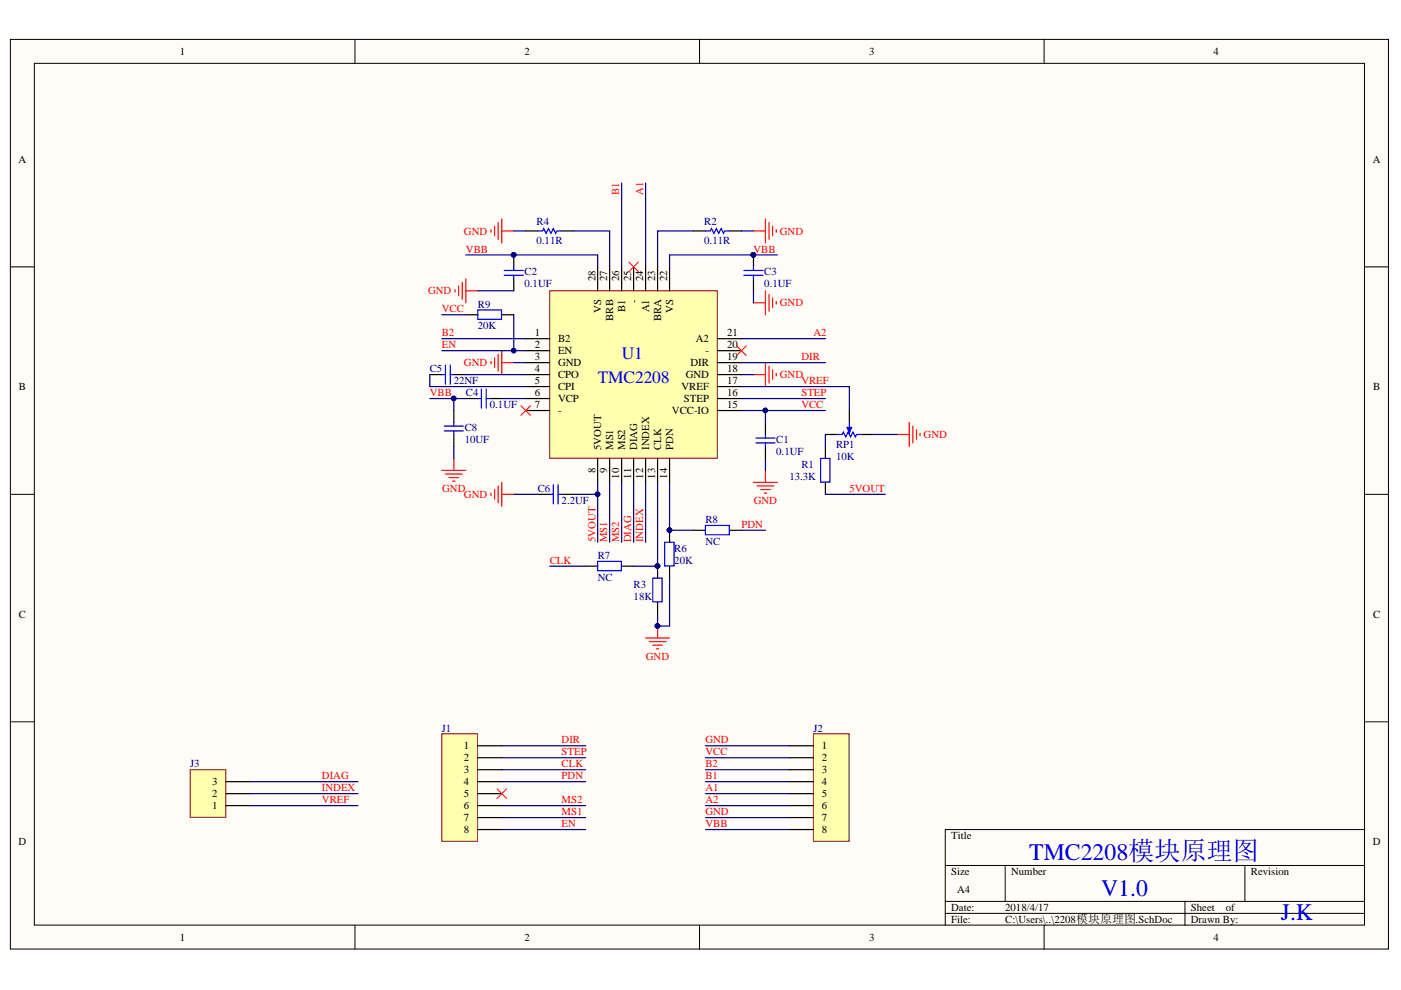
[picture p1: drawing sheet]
<svg xmlns="http://www.w3.org/2000/svg" width="297mm" height="210mm" viewBox="0 0 297 210" stroke-linecap="round" stroke-linejoin="round" font-family="sans-serif">
<g fill="#fffcf8" stroke="#000" stroke-width=".21">
<path d="M2.2 8.4h292.2v192.8h-292.2z"/>
<path d="M7.3 13.4h282v182.7h-282z"/>
</g>
<g fill="none" stroke="#000" stroke-width=".21">
<path d="M75.3 8.4v5M148.3 8.4v5M221.4 8.4v5M2.2 56.6h5.1M289.3 56.6h5.1M2.2 104.8h5.1M289.3 104.8h5.1M2.2 153h5.1M289.3 153h5.1M289.3 175.9h-88.9v20.3M75.3 196.2v5.1M148.3 196.2v5.1"/>
<path d="M200.4 183.5h88.9M200.4 191.1h88.9M200.4 193.7h88.9M213.1 183.5v7.6M221.4 196.2v5.1M251.2 191.1v5.1M263.9 183.5v7.6"/>
</g>
<path d="M111.5 49h2.5M119.1 49h2.5M175 92.1h2.5M180.1 87v2.6M182.6 92.1h2.6" fill="none" stroke="#000" stroke-width=".25"/>
<path d="M114 49h1l.3-.5 .5 1 .5-1 .5 1 .5-1 .5 1 .3-.5h1M177.5 92.1h1.1l.2-.5 .5 1 .5-1 .5 1 .5-1 .5 1 .3-.5h1" fill="none" stroke="#00f" stroke-width=".25"/>
<path d="M179.6 90.6h1l-.5 1.3z" fill="#00f"/>
<path d="M179.6 90.6h1l-.5 1.3z" fill="none" stroke="#00f" stroke-width=".21"/>
<path d="M180.1 89.6v1" fill="none" stroke="#00f" stroke-width=".25"/>
<path d="M172.5 155.6h7.5v22.8h-7.5z" fill="#ffffb0" stroke="#800000" stroke-width=".21"/>
<path d="M167.4 158.1h5.1M167.4 160.7h5.1M167.4 163.2h5.1M167.4 165.7h5.1M167.4 168.3h5.1M167.4 170.8h5.1M167.4 173.3h5.1M167.4 175.9h5.1" fill="none" stroke="#000" stroke-width=".25"/>
<path d="M93.7 155.6h7.6v22.8h-7.6z" fill="#ffffb0" stroke="#800000" stroke-width=".21"/>
<path d="M147 49h2.6M154.7 49h2.5M101.3 158.1h5.1M101.3 160.7h5.1M101.3 163.2h5.1M101.3 165.7h5.1M101.3 168.3h5.1M101.3 170.8h5.1M101.3 173.3h5.1M101.3 175.9h5.1" fill="none" stroke="#000" stroke-width=".25"/>
<g fill="none" stroke="#000080" stroke-width=".25">
<path d="M136.9 38.8v17.8M147 49h-7.6v7.6M157.2 49h2.5M93.7 71.8h17.8M162.3 97.2v2.5M136.9 102.3v12.7M142 102.3v10.1h5M142 122.6v10.1h-2.6M106.4 158.1h17.8M149.6 158.1h17.8M106.4 160.7h17.8M106.4 170.8h17.8"/>
<path d="M106.4 163.2h17.8M106.4 165.7h17.8M106.4 173.3h17.8M106.4 175.9h17.8M149.6 160.7h17.8M149.6 170.8h17.8M149.6 163.2h17.8M149.6 165.7h17.8M149.6 173.3h17.8M149.6 175.9h17.8M149.6 168.3h17.8"/>
</g>
<g fill="#000080" stroke="#000080" stroke-width=".21">
<circle cx="141.9" cy="112.4" r=".48"/>
<circle cx="139.4" cy="132.7" r=".48"/>
<circle cx="159.7" cy="54" r=".48"/>
</g>
<g fill="none" stroke="#f00" stroke-width=".25">
<path d="M104.1 48.7v.5M104.9 48v2M105.6 47.2v3.5M106.4 46.4v5.1M106.4 49h2.5M159.7 49h2.6M162.3 46.4v5.1M163.1 47.2v3.5M163.8 48v2M164.6 48.7v.5M104.1 76.6v.5M104.9 75.9v2"/>
<path d="M105.6 75.1v3.6M106.4 74.4v5M106.4 76.9h2.5M159.7 79.4h2.6M162.3 76.9v5.1M163.1 77.7v3.5M163.8 78.4v2M164.6 79.2v.5M162.3 99.7v2.6M190.2 92.1h2.6M192.8 89.6v5.1M193.5 90.3v3.6"/>
<path d="M194.3 91.1v2M195.1 91.9v.5M104.1 104.6v.5M104.9 103.8v2M105.6 103v3.6M106.4 102.3v5.1M106.4 104.8h2.5M159.7 102.3h5.1M160.5 103h3.6M161.3 103.8h2M162 104.6h.5M136.9 135.3h5.1"/>
<path d="M137.6 136h3.6M138.4 136.8h2M139.2 137.6h.5M139.4 132.7v2.6"/>
</g>
<path d="M149.6 49h1l.3-.5 .5 1 .5-1 .5 1 .5-1 .5 1 .3-.5h1" fill="none" stroke="#00f" stroke-width=".25"/>
<path d="M105.4 167.3l2 2M107.4 167.3l-2 2" fill="none" stroke="#f00" stroke-width=".21"/>
<path d="M40.3 163.2h7.6v10.1h-7.6z" fill="#ffffb0" stroke="#800000" stroke-width=".21"/>
<path d="M47.9 170.8h5.1M47.9 168.3h5.1M47.9 165.7h5.1" fill="none" stroke="#000" stroke-width=".25"/>
<path d="M139.4 102.3v17.7h-5.1M53 165.7h22.9M53 168.3h22.9M53 170.8h22.9" fill="none" stroke="#000080" stroke-width=".25"/>
<circle cx="139.4" cy="120" r=".48" fill="#000080" stroke="#000080" stroke-width=".21"/>
<path d="M116.6 61.7h35.5v35.4h-35.5z" fill="#ffffb0" stroke="#800000" stroke-width=".21"/>
<g fill="none" stroke="#000" stroke-width=".25">
<path d="M108.9 54v2.6M108.9 59.1v2.6M126.7 56.6v5.1M129.3 56.6v5.1M131.8 56.6v5.1M134.3 56.6v5.1M136.9 56.6v5.1M139.4 56.6v5.1M142 56.6v5.1M159.7 54v2.6M159.7 59.1v2.6M91.1 79.4h2.6"/>
<path d="M96.2 79.4h2.6M98.8 66.7h2.5M106.4 66.7h2.5M111.5 79.4h5.1M111.5 76.9h5.1M111.5 74.4h5.1M111.5 71.8h5.1M152.1 79.4h5.1M152.1 76.9h5.1M152.1 74.4h5.1M152.1 71.8h5.1M96.2 87v2.6"/>
<path d="M96.2 92.1v2.6M98.8 84.5h2.5M103.8 84.5h2.6M111.5 87h5.1M111.5 84.5h5.1M111.5 82h5.1M126.7 97.2v5.1M129.3 97.2v5.1M131.8 97.2v5.1M134.3 97.2v5.1M136.9 97.2v5.1M139.4 97.2v5.1"/>
<path d="M142 97.2v5.1M152.1 87h5.1M152.1 84.5h5.1M152.1 82h5.1M162.3 89.6v2.5M162.3 94.7v2.5M175 94.7v2.5M114 104.8h2.6M119.1 104.8h2.5M142 112.4v2.6M147 112.4h2.6M154.7 112.4h2.5"/>
<path d="M175 102.3v2.5M124.2 120h2.5M131.8 120h2.5M139.4 120v2.6M139.4 127.7v2.5M142 120v2.6"/>
</g>
<g fill="none" stroke="#00f" stroke-width=".25">
<path d="M106.9 58.4h4.1M106.9 57.3h4.1M108.9 56.6v.7M108.9 58.4v.7M157.7 58.4h4.1M157.7 57.3h4.1M159.7 56.6v.7M159.7 58.4v.7M93.7 79.4h.7M94.4 77.4v4.1M95.5 77.4v4.1M95.5 79.4h.7"/>
<path d="M101.3 65.7h5v2h-5zM94.2 91.4h4.1M94.2 90.3h4.1M96.2 89.6v.7M96.2 91.4v.7M101.3 84.5h.8M102.1 82.5v4M103.1 82.5v4M103.1 84.5h.7M160.3 93.9h4M160.3 92.9h4M162.3 92.1v.8"/>
<path d="M162.3 93.9v.8M174 97.2h2v5h-2zM116.6 104.8h.7M117.3 102.8v4M118.3 102.8v4M118.3 104.8h.8M126.7 119h5v2h-5zM140.9 115h2v5h-2zM149.6 111.4h5v2h-5zM138.4 122.6h2v5h-2z"/>
</g>
<g fill="none" stroke="#000080" stroke-width=".25">
<path d="M131.8 38.8v17.8M98.8 54h27.9v2.6M108.9 49h2.6M121.6 49h7.7v7.6M164.8 54h-22.8v2.6M91.1 79.4v2.6h20.4M93.7 74.4h17.8M93.7 66.7h5.1M98.8 79.4h12.7M101.3 61.7h7.6M108.9 76.9h2.6M108.9 66.7v7.7"/>
<path d="M157.2 76.9h17.8M157.2 79.4h2.5M157.2 71.8h17.8M159.7 61.7v2.5M91.1 84.5h7.7M96.2 84.5v2.5M96.2 94.7v2.5M106.4 84.5h5.1M157.2 87h5.1v2.6M157.2 82h22.9v5M157.2 84.5h17.8M162.3 87h12.7"/>
<path d="M175 92.1v2.6M185.2 92.1h5M108.9 104.8h5.1M126.7 102.3v2.5h-5.1M126.7 104.8v10.2M129.3 102.3v12.7M131.8 102.3v12.7M134.3 102.3v12.7M157.2 112.4h5.1M175 104.8h12.7M116.6 120h7.6M139.4 130.2v2.5"/>
</g>
<g fill="#000080" stroke="#000080" stroke-width=".21">
<circle cx="108.9" cy="74.3" r=".48"/>
<circle cx="96.2" cy="84.5" r=".49"/>
<circle cx="126.7" cy="104.8" r=".48"/>
<circle cx="139.4" cy="120" r=".48"/>
<circle cx="139.4" cy="132.7" r=".48"/>
<circle cx="141.9" cy="112.4" r=".48"/>
<circle cx="162.3" cy="87" r=".48"/>
<circle cx="159.7" cy="54" r=".48"/>
<circle cx="108.9" cy="54" r=".48"/>
</g>
<path d="M133.3 55.6l2.1 2M135.4 55.6l-2.1 2M156.2 73.3l2 2.1M158.2 73.3l-2 2.1M110.5 86l2 2.1M112.5 86l-2 2.1" fill="none" stroke="#f00" stroke-width=".21"/>
<g fill="none" stroke="#f00" stroke-width=".25">
<path d="M98 59.9v3.5M98.8 59.1v5.1M96.5 61.4v.5M97.2 60.6v2.1M98.8 61.7h2.5M159.7 64.2h2.6M162.3 61.7v5M163.1 62.4v3.6M163.8 63.2v2M164.6 63.9v.6M93.7 99.7h5.1M96.2 97.2v2.5"/>
<path d="M94.4 100.5h3.6M95.2 101.3h2M96 102h.5"/>
</g>
<g font-size="5" fill="#00f">
<text x="218.2" y="182.4">TMC2208模块原理图</text>
<text x="233.5" y="190">V1.0</text>
<text x="271.6" y="195.1">J.K</text>
</g>
<g font-size="3.7" fill="#00f">
<text x="131.8" y="76.1">U1</text>
<text x="126.7" y="81.2">TMC2208</text>
</g>
<g font-size="2.3">
<text x="38.1" y="11.7">1</text>
<text x="111.2" y="11.7">2</text>
<text x="184.3" y="11.7">3</text>
<text x="257.3" y="11.7">4</text>
<text x="3.9" y="34.5">A</text>
<text x="291.1" y="34.5">A</text>
<text x="126.2" y="59.6" transform="rotate(-90 126.2 59.6)">28</text>
<text x="128.8" y="59.6" transform="rotate(-90 128.8 59.6)">27</text>
<text x="131.3" y="59.6" transform="rotate(-90 131.3 59.6)">26</text>
<text x="133.8" y="59.6" transform="rotate(-90 133.8 59.6)">25</text>
<text x="136.4" y="59.6" transform="rotate(-90 136.4 59.6)">24</text>
<text x="138.9" y="59.6" transform="rotate(-90 138.9 59.6)">23</text>
<text x="141.4" y="59.6" transform="rotate(-90 141.4 59.6)">22</text>
<text x="135.1" y="64.2" transform="rotate(-90 135.1 64.2)">-</text>
<text x="113.4" y="71.3">1</text>
<text x="127.5" y="66.4" transform="rotate(-90 127.5 66.4)">VS</text>
<text x="130" y="68" transform="rotate(-90 130 68)">BRB</text>
<text x="132.6" y="66.1" transform="rotate(-90 132.6 66.1)">B1</text>
<text x="137.6" y="66.2" transform="rotate(-90 137.6 66.2)">A1</text>
<text x="140.2" y="68.1" transform="rotate(-90 140.2 68.1)">BRA</text>
<text x="142.7" y="66.4" transform="rotate(-90 142.7 66.4)">VS</text>
<text x="154.2" y="71.3">21</text>
<text x="113.4" y="73.8">2</text>
<text x="113.4" y="76.4">3</text>
<text x="118.3" y="72.6">B2</text>
<text x="118.3" y="75.1">EN</text>
<text x="118.3" y="77.7">GND</text>
<text x="146.4" y="77.7">DIR</text>
<text x="147.5" y="72.6">A2</text>
<text x="149.6" y="75.1">-</text>
<text x="154.2" y="76.4">19</text>
<text x="154.2" y="73.8">20</text>
<text x="4" y="82.8">B</text>
<text x="113.4" y="78.9">4</text>
<text x="113.4" y="81.5">5</text>
<text x="118.3" y="80.2">CPO</text>
<text x="118.3" y="82.8">CPI</text>
<text x="144.5" y="82.8">VREF</text>
<text x="145.4" y="80.2">GND</text>
<text x="154.2" y="81.5">17</text>
<text x="154.2" y="78.9">18</text>
<text x="291.1" y="82.8">B</text>
<text x="113.4" y="84">6</text>
<text x="113.4" y="86.6">7</text>
<text x="118.3" y="85.3">VCP</text>
<text x="118.3" y="87.8">-</text>
<text x="142.5" y="87.8">VCC-IO</text>
<text x="145" y="85.3">STEP</text>
<text x="154.2" y="86.6">15</text>
<text x="154.2" y="84">16</text>
<text x="127.5" y="95.4" transform="rotate(-90 127.5 95.4)">5VOUT</text>
<text x="130" y="95.4" transform="rotate(-90 130 95.4)">MS1</text>
<text x="132.6" y="95.4" transform="rotate(-90 132.6 95.4)">MS2</text>
<text x="135.1" y="95.4" transform="rotate(-90 135.1 95.4)">DIAG</text>
<text x="137.6" y="95.4" transform="rotate(-90 137.6 95.4)">INDEX</text>
<text x="140.2" y="95.4" transform="rotate(-90 140.2 95.4)">CLK</text>
<text x="142.7" y="95.4" transform="rotate(-90 142.7 95.4)">PDN</text>
<text x="126.2" y="100.4" transform="rotate(-90 126.2 100.4)">8</text>
<text x="128.8" y="100.4" transform="rotate(-90 128.8 100.4)">9</text>
<text x="131.3" y="101.5" transform="rotate(-90 131.3 101.5)">10</text>
<text x="133.8" y="101.5" transform="rotate(-90 133.8 101.5)">11</text>
<text x="136.4" y="101.5" transform="rotate(-90 136.4 101.5)">12</text>
<text x="138.9" y="101.5" transform="rotate(-90 138.9 101.5)">13</text>
<text x="141.4" y="101.5" transform="rotate(-90 141.4 101.5)">14</text>
<text x="4" y="131">C</text>
<text x="291.1" y="131">C</text>
<text x="98.4" y="158.9">1</text>
<text x="98.4" y="161.4">2</text>
<text x="174.2" y="158.9">1</text>
<text x="174.2" y="161.4">2</text>
<text x="45" y="166.5">3</text>
<text x="98.4" y="164">3</text>
<text x="98.4" y="166.5">4</text>
<text x="174.2" y="164">3</text>
<text x="174.2" y="166.5">4</text>
<text x="45" y="171.6">1</text>
<text x="45" y="169">2</text>
<text x="98.4" y="169">5</text>
<text x="98.4" y="171.6">6</text>
<text x="174.2" y="169">5</text>
<text x="174.2" y="171.6">6</text>
<text x="3.9" y="179.2">D</text>
<text x="98.4" y="174.1">7</text>
<text x="98.4" y="176.6">8</text>
<text x="174.2" y="174.1">7</text>
<text x="174.2" y="176.6">8</text>
<text x="201.7" y="177.9">Title</text>
<text x="291.1" y="179.2">D</text>
<text x="201.7" y="185.6">Size</text>
<text x="214.4" y="185.6">Number</text>
<text x="265.2" y="185.6">Revision</text>
<text x="202.9" y="189.4">A4</text>
<text x="201.7" y="193.2">Date:</text>
<text x="201.7" y="195.7">File:</text>
<text x="213.1" y="193.2">2018/4/17</text>
<text x="213.1" y="195.7">C:\Users\..\2208模块原理图.SchDoc</text>
<text x="252.5" y="193.2">Sheet</text>
<text x="252.5" y="195.7">Drawn By:</text>
<text x="259.9" y="193.2">of</text>
<text x="38.1" y="199.5">1</text>
<text x="111.2" y="199.5">2</text>
<text x="184.3" y="199.5">3</text>
<text x="257.3" y="199.5">4</text>
</g>
<g font-size="2.3" fill="#f00">
<text x="131.3" y="41.4" transform="rotate(-90 131.3 41.4)">B1</text>
<text x="136.4" y="41.4" transform="rotate(-90 136.4 41.4)">A1</text>
<text x="98.4" y="49.7">GND</text>
<text x="98.8" y="53.6">VBB</text>
<text x="159.8" y="53.6">VBB</text>
<text x="165.3" y="49.7">GND</text>
<text x="90.7" y="62.4">GND</text>
<text x="165.3" y="65">GND</text>
<text x="93.7" y="71.3">B2</text>
<text x="93.7" y="66.2">VCC</text>
<text x="172.4" y="71.3">A2</text>
<text x="93.7" y="73.8">EN</text>
<text x="98.4" y="77.7">GND</text>
<text x="169.9" y="76.4">DIR</text>
<text x="165.3" y="80.2">GND</text>
<text x="169.9" y="81.5">VREF</text>
<text x="91.1" y="84">VBB</text>
<text x="169.9" y="84">STEP</text>
<text x="169.9" y="86.6">VCC</text>
<text x="195.8" y="92.9">GND</text>
<text x="93.7" y="104.3">GND</text>
<text x="98.4" y="105.6">GND</text>
<text x="159.8" y="106.9">GND</text>
<text x="180.1" y="104.3">5VOUT</text>
<text x="157.2" y="111.9">PDN</text>
<text x="116.5" y="119.5">CLK</text>
<text x="126.2" y="115" transform="rotate(-90 126.2 115)">5VOUT</text>
<text x="128.8" y="115" transform="rotate(-90 128.8 115)">MS1</text>
<text x="131.3" y="115" transform="rotate(-90 131.3 115)">MS2</text>
<text x="133.8" y="115" transform="rotate(-90 133.8 115)">DIAG</text>
<text x="136.4" y="115" transform="rotate(-90 136.4 115)">INDEX</text>
<text x="136.9" y="139.9">GND</text>
<text x="119.1" y="160.2">STEP</text>
<text x="119.1" y="157.6">DIR</text>
<text x="149.6" y="157.6">GND</text>
<text x="149.6" y="160.2">VCC</text>
<text x="68.2" y="165.2">DIAG</text>
<text x="68.2" y="167.8">INDEX</text>
<text x="119.1" y="162.7">CLK</text>
<text x="119.1" y="165.2">PDN</text>
<text x="149.6" y="162.7">B2</text>
<text x="149.6" y="167.8">A1</text>
<text x="149.6" y="165.2">B1</text>
<text x="68.2" y="170.3">VREF</text>
<text x="119.1" y="172.8">MS1</text>
<text x="119.1" y="170.3">MS2</text>
<text x="149.6" y="172.8">GND</text>
<text x="149.6" y="170.3">A2</text>
<text x="119.1" y="175.4">EN</text>
<text x="149.6" y="175.4">VBB</text>
</g>
<g font-size="2.3" fill="#000080">
<text x="113.7" y="47.7">R4</text>
<text x="149.3" y="47.7">R2</text>
<text x="113.7" y="51.8">0.11R</text>
<text x="149.3" y="51.8">0.11R</text>
<text x="111.2" y="58.4">C2</text>
<text x="162" y="58.4">C3</text>
<text x="101.3" y="65.2">R9</text>
<text x="111.2" y="60.9">0.1UF</text>
<text x="162" y="60.9">0.1UF</text>
<text x="101.3" y="69.8">20K</text>
<text x="91.1" y="78.9">C5</text>
<text x="96.2" y="81.5">22NF</text>
<text x="98.8" y="84">C4</text>
<text x="103.9" y="86.6">0.1UF</text>
<text x="98.5" y="93.9">10UF</text>
<text x="98.5" y="91.4">C8</text>
<text x="164.6" y="93.9">C1</text>
<text x="177.3" y="94.9">RP1</text>
<text x="164.6" y="96.4">0.1UF</text>
<text x="167.4" y="101.8">13.3K</text>
<text x="169.9" y="99.2">R1</text>
<text x="177.3" y="97.4">10K</text>
<text x="114" y="104.3">C6</text>
<text x="119.1" y="106.9">2.2UF</text>
<text x="149.6" y="110.9">R8</text>
<text x="126.7" y="118.5">R7</text>
<text x="143" y="119.5">20K</text>
<text x="143" y="117">R6</text>
<text x="149.6" y="115.5">NC</text>
<text x="126.7" y="123.1">NC</text>
<text x="134.3" y="124.6">R3</text>
<text x="134.3" y="127.1">18K</text>
<text x="93.7" y="155.1">J1</text>
<text x="172.4" y="155.1">J2</text>
<text x="40.3" y="162.7">J3</text>
</g>
</svg>
